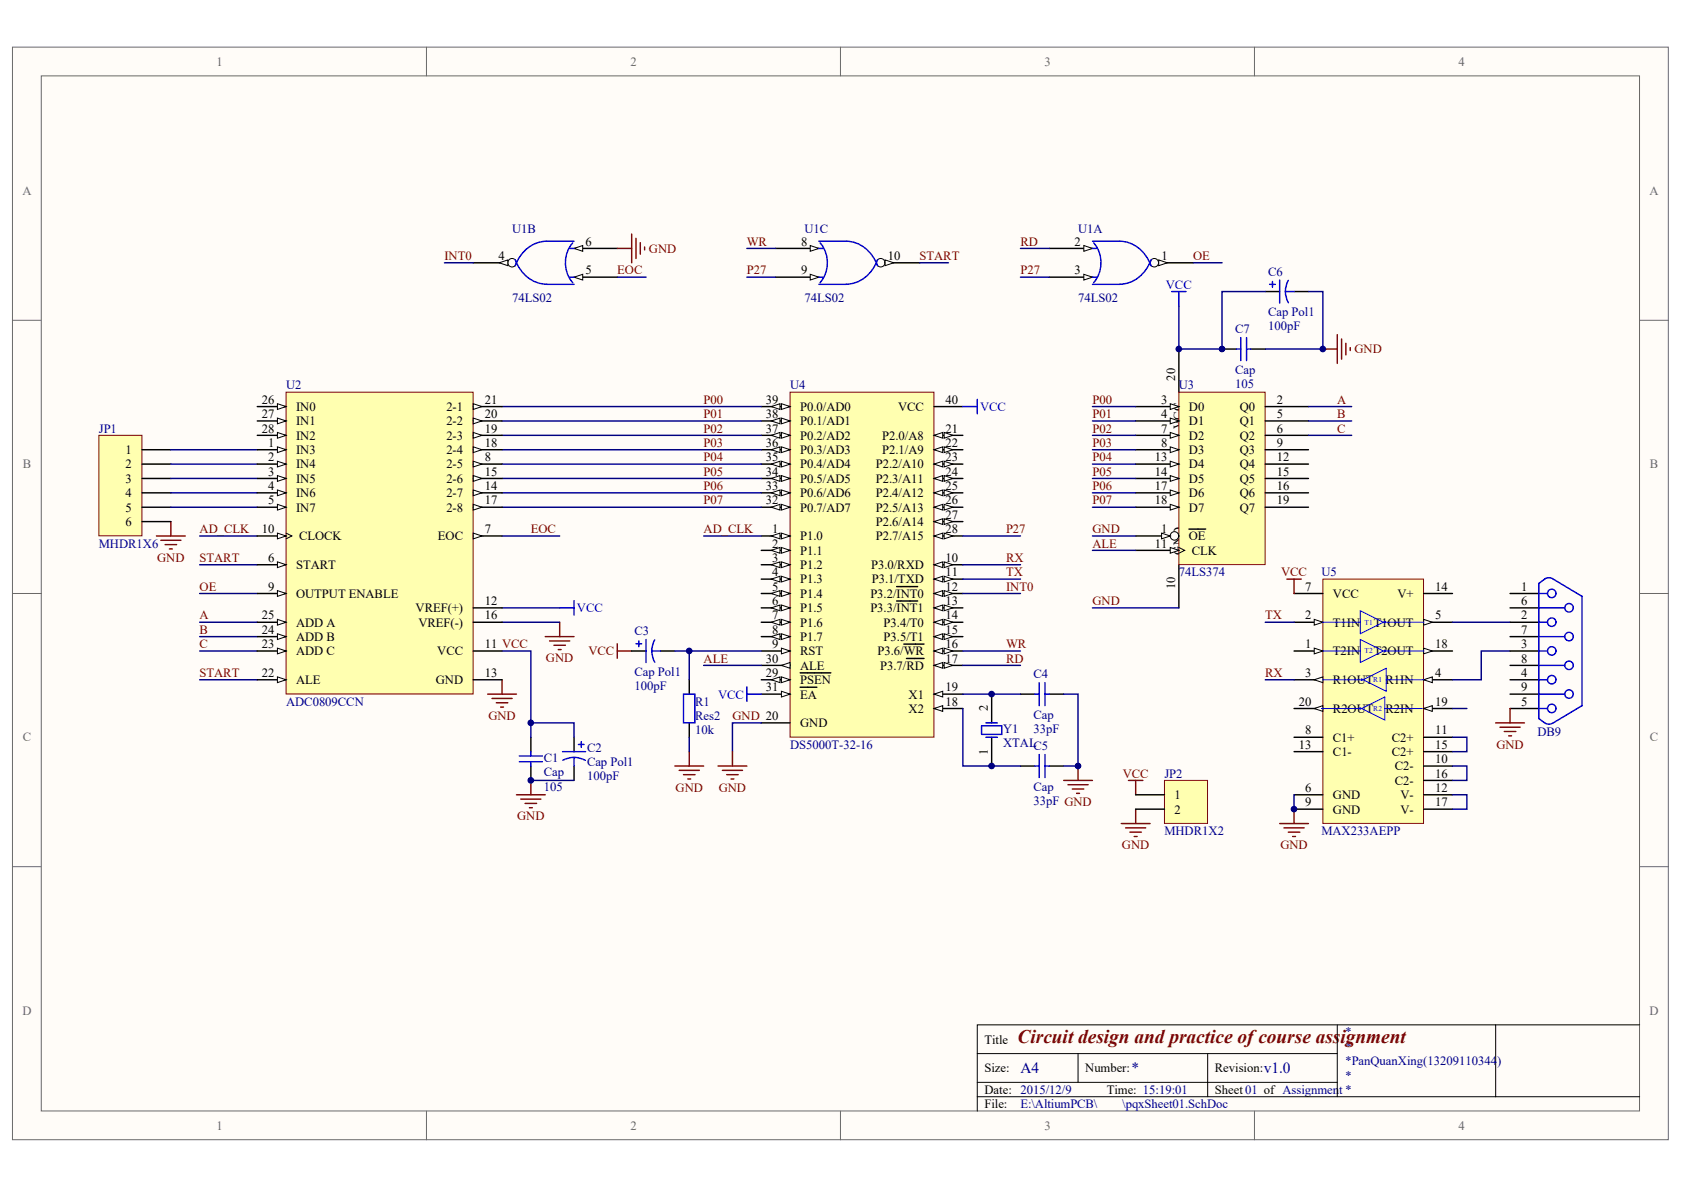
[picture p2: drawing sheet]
<svg xmlns="http://www.w3.org/2000/svg" width="297mm" height="210mm" viewBox="0 0 297 210" stroke-linecap="round" stroke-linejoin="round" font-family="sans-serif">
<g fill="#fffcf8" stroke="#696969" stroke-width=".18">
<path d="M2.2 8.3h292.1v192.7h-292.1z"/>
<path d="M7.3 13.4h281.9v182.6h-281.9z"/>
</g>
<path d="M75.2 8.3v5.1M148.2 8.3v5.1M221.3 8.3v5.1M2.2 56.5h5.1M289.2 56.5h5.1M2.2 104.7h5.1M289.2 104.7h5.1M2.2 152.9h5.1M289.2 152.9h5.1M75.2 196v5.1M148.2 196v5.1M221.3 196v5.1" fill="none" stroke="#696969" stroke-width=".18"/>
<path d="M172.4 185.8h63.5M172.4 193.5h116.8M172.4 190.9h63.5M190.2 185.8v5.1M213 185.8v7.7M235.9 180.8v12.7M263.8 180.8h-91.4v15.2M289.2 180.8h-25.4v12.7" fill="none" stroke="#000" stroke-width=".18"/>
<path d="M139.4 69.2h25.3v60.8h-25.3z" fill="#ffffb0" stroke="#800000" stroke-width=".18"/>
<path d="M164.8 71.7h5M134.3 114.8h5.1M134.3 127.5h5.1" fill="none" stroke="#000" stroke-width=".25"/>
<path d="M137.8 114.3l1.6 .5-1.6 .5z" fill="#fffcf8" stroke="#000" stroke-width=".18"/>
<path d="M164.8 122.4h5" fill="none" stroke="#000" stroke-width=".25"/>
<path d="M164.8 122.4l1.5-.5v1z" fill="#fffcf8" stroke="#000" stroke-width=".18"/>
<path d="M164.8 125h5" fill="none" stroke="#000" stroke-width=".25"/>
<path d="M164.8 125l1.5-.5v1z" fill="#fffcf8" stroke="#000" stroke-width=".18"/>
<path d="M134.3 119.9h5.1" fill="none" stroke="#000" stroke-width=".25"/>
<g fill="#fffcf8" stroke="#000" stroke-width=".18">
<path d="M137.8 119.4l1.6 .5-1.6 .5z"/>
<path d="M136.1 119.9l1.5-.5v1z"/>
</g>
<path d="M134.3 117.4h5.1M141.1 118.7h5.4" fill="none" stroke="#000" stroke-width=".25"/>
<path d="M137.8 117.4l1.6-.5v1z" fill="#fffcf8" stroke="#000" stroke-width=".18"/>
<path d="M134.3 71.7h5.1" fill="none" stroke="#000" stroke-width=".25"/>
<g fill="#fffcf8" stroke="#000" stroke-width=".18">
<path d="M137.8 71.2l1.6 .5-1.6 .5z"/>
<path d="M136.1 71.7l1.5-.5v1z"/>
</g>
<path d="M134.3 74.3h5.1" fill="none" stroke="#000" stroke-width=".25"/>
<g fill="#fffcf8" stroke="#000" stroke-width=".18">
<path d="M137.8 73.7l1.6 .6-1.6 .5z"/>
<path d="M136.1 74.3l1.5-.6v1.1z"/>
</g>
<path d="M134.3 76.8h5.1" fill="none" stroke="#000" stroke-width=".25"/>
<g fill="#fffcf8" stroke="#000" stroke-width=".18">
<path d="M137.8 76.3l1.6 .5-1.6 .5z"/>
<path d="M136.1 76.8l1.5-.5v1z"/>
</g>
<path d="M134.3 79.3h5.1" fill="none" stroke="#000" stroke-width=".25"/>
<g fill="#fffcf8" stroke="#000" stroke-width=".18">
<path d="M137.8 78.8l1.6 .5-1.6 .5z"/>
<path d="M136.1 79.3l1.5-.5v1z"/>
</g>
<path d="M134.3 81.9h5.1" fill="none" stroke="#000" stroke-width=".25"/>
<g fill="#fffcf8" stroke="#000" stroke-width=".18">
<path d="M137.8 81.4l1.6 .5-1.6 .5z"/>
<path d="M136.1 81.9l1.5-.5v1z"/>
</g>
<path d="M134.3 84.4h5.1" fill="none" stroke="#000" stroke-width=".25"/>
<g fill="#fffcf8" stroke="#000" stroke-width=".18">
<path d="M137.8 83.9l1.6 .5-1.6 .5z"/>
<path d="M136.1 84.4l1.5-.5v1z"/>
</g>
<path d="M134.3 86.9h5.1" fill="none" stroke="#000" stroke-width=".25"/>
<g fill="#fffcf8" stroke="#000" stroke-width=".18">
<path d="M137.8 86.4l1.6 .5-1.6 .5z"/>
<path d="M136.1 86.9l1.5-.5v1z"/>
</g>
<path d="M134.3 89.5h5.1" fill="none" stroke="#000" stroke-width=".25"/>
<g fill="#fffcf8" stroke="#000" stroke-width=".18">
<path d="M137.8 89l1.6 .5-1.6 .5z"/>
<path d="M136.1 89.5l1.5-.5v1z"/>
</g>
<path d="M134.3 94.5h5.1" fill="none" stroke="#000" stroke-width=".25"/>
<g fill="#fffcf8" stroke="#000" stroke-width=".18">
<path d="M137.8 94l1.6 .5-1.6 .5z"/>
<path d="M136.1 94.5l1.5-.5v1z"/>
</g>
<path d="M134.3 97.1h5.1" fill="none" stroke="#000" stroke-width=".25"/>
<g fill="#fffcf8" stroke="#000" stroke-width=".18">
<path d="M137.8 96.6l1.6 .5-1.6 .5z"/>
<path d="M136.1 97.1l1.5-.5v1z"/>
</g>
<path d="M134.3 99.6h5.1" fill="none" stroke="#000" stroke-width=".25"/>
<g fill="#fffcf8" stroke="#000" stroke-width=".18">
<path d="M137.8 99.1l1.6 .5-1.6 .5z"/>
<path d="M136.1 99.6l1.5-.5v1z"/>
</g>
<path d="M134.3 102.1h5.1" fill="none" stroke="#000" stroke-width=".25"/>
<g fill="#fffcf8" stroke="#000" stroke-width=".18">
<path d="M137.8 101.6l1.6 .5-1.6 .6z"/>
<path d="M136.1 102.1l1.5-.5v1.1z"/>
</g>
<path d="M134.3 104.7h5.1" fill="none" stroke="#000" stroke-width=".25"/>
<g fill="#fffcf8" stroke="#000" stroke-width=".18">
<path d="M137.8 104.2l1.6 .5-1.6 .5z"/>
<path d="M136.1 104.7l1.5-.5v1z"/>
</g>
<path d="M134.3 107.2h5.1" fill="none" stroke="#000" stroke-width=".25"/>
<g fill="#fffcf8" stroke="#000" stroke-width=".18">
<path d="M137.8 106.7l1.6 .5-1.6 .5z"/>
<path d="M136.1 107.2l1.5-.5v1z"/>
</g>
<path d="M134.3 109.8h5.1" fill="none" stroke="#000" stroke-width=".25"/>
<g fill="#fffcf8" stroke="#000" stroke-width=".18">
<path d="M137.8 109.3l1.6 .5-1.6 .5z"/>
<path d="M136.1 109.8l1.5-.5v1z"/>
</g>
<path d="M134.3 112.3h5.1" fill="none" stroke="#000" stroke-width=".25"/>
<g fill="#fffcf8" stroke="#000" stroke-width=".18">
<path d="M137.8 111.8l1.6 .5-1.6 .5z"/>
<path d="M136.1 112.3l1.5-.5v1z"/>
</g>
<path d="M164.8 76.8h5" fill="none" stroke="#000" stroke-width=".25"/>
<g fill="#fffcf8" stroke="#000" stroke-width=".18">
<path d="M164.8 76.8l1.5-.5v1z"/>
<path d="M166.5 76.3l1.6 .5-1.6 .5z"/>
</g>
<path d="M164.8 79.3h5" fill="none" stroke="#000" stroke-width=".25"/>
<g fill="#fffcf8" stroke="#000" stroke-width=".18">
<path d="M164.8 79.3l1.5-.5v1z"/>
<path d="M166.5 78.8l1.6 .5-1.6 .5z"/>
</g>
<path d="M164.8 81.9h5" fill="none" stroke="#000" stroke-width=".25"/>
<g fill="#fffcf8" stroke="#000" stroke-width=".18">
<path d="M164.8 81.9l1.5-.5v1z"/>
<path d="M166.5 81.4l1.6 .5-1.6 .5z"/>
</g>
<path d="M164.8 84.4h5" fill="none" stroke="#000" stroke-width=".25"/>
<g fill="#fffcf8" stroke="#000" stroke-width=".18">
<path d="M164.8 84.4l1.5-.5v1z"/>
<path d="M166.5 83.9l1.6 .5-1.6 .5z"/>
</g>
<path d="M164.8 86.9h5" fill="none" stroke="#000" stroke-width=".25"/>
<g fill="#fffcf8" stroke="#000" stroke-width=".18">
<path d="M164.8 86.9l1.5-.5v1z"/>
<path d="M166.5 86.4l1.6 .5-1.6 .5z"/>
</g>
<path d="M164.8 89.5h5" fill="none" stroke="#000" stroke-width=".25"/>
<g fill="#fffcf8" stroke="#000" stroke-width=".18">
<path d="M164.8 89.5l1.5-.5v1z"/>
<path d="M166.5 89l1.6 .5-1.6 .5z"/>
</g>
<path d="M164.8 92h5" fill="none" stroke="#000" stroke-width=".25"/>
<g fill="#fffcf8" stroke="#000" stroke-width=".18">
<path d="M164.8 92l1.5-.5v1z"/>
<path d="M166.5 91.5l1.6 .5-1.6 .5z"/>
</g>
<path d="M164.8 94.5h5" fill="none" stroke="#000" stroke-width=".25"/>
<g fill="#fffcf8" stroke="#000" stroke-width=".18">
<path d="M164.8 94.5l1.5-.5v1z"/>
<path d="M166.5 94l1.6 .5-1.6 .5z"/>
</g>
<path d="M164.8 99.6h5" fill="none" stroke="#000" stroke-width=".25"/>
<g fill="#fffcf8" stroke="#000" stroke-width=".18">
<path d="M164.8 99.6l1.5-.5v1z"/>
<path d="M166.5 99.1l1.6 .5-1.6 .5z"/>
</g>
<path d="M164.8 102.1h5" fill="none" stroke="#000" stroke-width=".25"/>
<g fill="#fffcf8" stroke="#000" stroke-width=".18">
<path d="M164.8 102.1l1.5-.5v1.1z"/>
<path d="M166.5 101.6l1.6 .5-1.6 .6z"/>
</g>
<path d="M164.8 104.7h5" fill="none" stroke="#000" stroke-width=".25"/>
<g fill="#fffcf8" stroke="#000" stroke-width=".18">
<path d="M164.8 104.7l1.5-.5v1z"/>
<path d="M166.5 104.2l1.6 .5-1.6 .5z"/>
</g>
<path d="M158.2 103.5h3.7M164.8 107.2h5" fill="none" stroke="#000" stroke-width=".25"/>
<g fill="#fffcf8" stroke="#000" stroke-width=".18">
<path d="M164.8 107.2l1.5-.5v1z"/>
<path d="M166.5 106.7l1.6 .5-1.6 .5z"/>
</g>
<path d="M158.2 106h3.7M164.8 109.8h5" fill="none" stroke="#000" stroke-width=".25"/>
<g fill="#fffcf8" stroke="#000" stroke-width=".18">
<path d="M164.8 109.8l1.5-.5v1z"/>
<path d="M166.5 109.3l1.6 .5-1.6 .5z"/>
</g>
<path d="M164.8 112.3h5" fill="none" stroke="#000" stroke-width=".25"/>
<g fill="#fffcf8" stroke="#000" stroke-width=".18">
<path d="M164.8 112.3l1.5-.5v1z"/>
<path d="M166.5 111.8l1.6 .5-1.6 .5z"/>
</g>
<path d="M164.8 114.8h5" fill="none" stroke="#000" stroke-width=".25"/>
<g fill="#fffcf8" stroke="#000" stroke-width=".18">
<path d="M164.8 114.8l1.5-.5v1z"/>
<path d="M166.5 114.3l1.6 .5-1.6 .5z"/>
</g>
<path d="M159.4 113.6h3.6M164.8 117.4h5" fill="none" stroke="#000" stroke-width=".25"/>
<g fill="#fffcf8" stroke="#000" stroke-width=".18">
<path d="M164.8 117.4l1.5-.5v1z"/>
<path d="M166.5 116.9l1.6 .5-1.6 .5z"/>
</g>
<path d="M159.9 116.1h3.1M134.3 122.4h5.1" fill="none" stroke="#000" stroke-width=".25"/>
<path d="M137.8 121.9l1.6 .5-1.6 .5z" fill="#fffcf8" stroke="#000" stroke-width=".18"/>
<path d="M141.1 121.2h3" fill="none" stroke="#000" stroke-width=".25"/>
<path d="M233.3 102.1h17.8v43.1h-17.8z" fill="#ffffb0" stroke="#800000" stroke-width=".18"/>
<path d="M251.1 119.9h5.1" fill="none" stroke="#000" stroke-width=".25"/>
<path d="M251.1 119.9l1.5-.5v1z" fill="#fffcf8" stroke="#000" stroke-width=".18"/>
<path d="M228.3 114.8h5" fill="none" stroke="#000" stroke-width=".25"/>
<path d="M231.8 114.3l1.5 .5-1.5 .5z" fill="#fffcf8" stroke="#000" stroke-width=".18"/>
<path d="M228.3 109.8h5" fill="none" stroke="#000" stroke-width=".25"/>
<path d="M231.8 109.3l1.5 .5-1.5 .5z" fill="#fffcf8" stroke="#000" stroke-width=".18"/>
<path d="M251.1 125h5.1" fill="none" stroke="#000" stroke-width=".25"/>
<path d="M251.1 125l1.5-.5v1z" fill="#fffcf8" stroke="#000" stroke-width=".18"/>
<path d="M228.3 119.9h5" fill="none" stroke="#000" stroke-width=".25"/>
<path d="M231.8 119.9l1.5-.5v1z" fill="#fffcf8" stroke="#000" stroke-width=".18"/>
<path d="M228.3 125h5" fill="none" stroke="#000" stroke-width=".25"/>
<path d="M231.8 125l1.5-.5v1z" fill="#fffcf8" stroke="#000" stroke-width=".18"/>
<path d="M251.1 109.8h5.1" fill="none" stroke="#000" stroke-width=".25"/>
<path d="M251.1 109.3l1.5 .5-1.5 .5z" fill="#fffcf8" stroke="#000" stroke-width=".18"/>
<path d="M251.1 114.8h5.1" fill="none" stroke="#000" stroke-width=".25"/>
<path d="M251.1 114.3l1.5 .5-1.5 .5z" fill="#fffcf8" stroke="#000" stroke-width=".18"/>
<g fill="none" stroke="#000" stroke-width=".25">
<path d="M207.9 61.6v7.6M207.9 99.6v7.6M228.3 104.7h5M251.1 104.7h5.1M228.3 130h5M228.3 132.6h5M251.1 130h5.1M251.1 132.6h5.1M251.1 137.7h5.1M251.1 135.1h5.1M228.3 140.2h5M228.3 142.7h5"/>
<path d="M251.1 140.2h5.1M251.1 142.7h5.1"/>
</g>
<g fill="none" stroke="#00f" stroke-width=".18">
<path d="M233.3 119.9h6.6M233.3 109.8h6.6M233.3 114.8h6.6M239.9 107.7l4.1 2.1-4.1 2zM239.9 112.8l4.1 2-4.1 2.1zM240.5 119.9l4-2v4zM244.5 119.9h6.6M244.5 109.8h6.6M244.5 114.8h6.6M233.1 125h6.6M240.2 125l4.1-2.1v4.1zM244.3 125h6.6"/>
<circle cx="240.2" cy="119.9" r=".14"/>
<circle cx="244.2" cy="109.7" r=".14"/>
<circle cx="244.2" cy="114.8" r=".14"/>
<circle cx="239.9" cy="125" r=".14"/>
</g>
<path d="M207.9 69.2h15.3v30.4h-15.3z" fill="#ffffb0" stroke="#800000" stroke-width=".18"/>
<path d="M200.3 71.7h7.6" fill="none" stroke="#000" stroke-width=".25"/>
<path d="M206.4 71.2l1.5 .5-1.5 .5z" fill="#fffcf8" stroke="#000" stroke-width=".18"/>
<path d="M200.3 74.3h7.6M223.2 71.7h7.6" fill="none" stroke="#000" stroke-width=".25"/>
<path d="M206.4 73.7l1.5 .6-1.5 .5z" fill="#fffcf8" stroke="#000" stroke-width=".18"/>
<path d="M200.3 76.8h7.6M223.2 74.3h7.6" fill="none" stroke="#000" stroke-width=".25"/>
<path d="M206.4 76.3l1.5 .5-1.5 .5z" fill="#fffcf8" stroke="#000" stroke-width=".18"/>
<path d="M200.3 79.3h7.6M223.2 76.8h7.6" fill="none" stroke="#000" stroke-width=".25"/>
<path d="M206.4 78.8l1.5 .5-1.5 .5z" fill="#fffcf8" stroke="#000" stroke-width=".18"/>
<path d="M223.2 79.3h7.6M200.3 81.9h7.6" fill="none" stroke="#000" stroke-width=".25"/>
<path d="M206.4 81.4l1.5 .5-1.5 .5z" fill="#fffcf8" stroke="#000" stroke-width=".18"/>
<path d="M200.3 84.4h7.6M223.2 81.9h7.6" fill="none" stroke="#000" stroke-width=".25"/>
<path d="M206.4 83.9l1.5 .5-1.5 .5z" fill="#fffcf8" stroke="#000" stroke-width=".18"/>
<path d="M200.3 86.9h7.6M223.2 84.4h7.6" fill="none" stroke="#000" stroke-width=".25"/>
<path d="M206.4 86.4l1.5 .5-1.5 .5z" fill="#fffcf8" stroke="#000" stroke-width=".18"/>
<path d="M200.3 89.5h7.6M223.2 86.9h7.6" fill="none" stroke="#000" stroke-width=".25"/>
<path d="M206.4 89l1.5 .5-1.5 .5z" fill="#fffcf8" stroke="#000" stroke-width=".18"/>
<path d="M200.3 94.5h7.6M223.2 89.5h7.6" fill="none" stroke="#000" stroke-width=".25"/>
<circle cx="207.2" cy="94.5" r=".75" fill="#fffcf8" stroke="#000" stroke-width=".18"/>
<path d="M204.9 94l1.5 .5-1.5 .5z" fill="#fffcf8" stroke="#000" stroke-width=".18"/>
<path d="M200.3 97.1h7.6M209.7 93.3h3" fill="none" stroke="#000" stroke-width=".25"/>
<path d="M207.9 96.6l1.1 .5-1.1 .5" fill="none" stroke="#000" stroke-width=".18"/>
<path d="M206.4 96.6l1.5 .5-1.5 .5z" fill="#fffcf8" stroke="#000" stroke-width=".18"/>
<path d="M202.9 46.4h7.6" fill="none" stroke="#000" stroke-width=".25"/>
<circle cx="203.6" cy="46.3" r=".75" fill="#fffcf8" stroke="#000" stroke-width=".18"/>
<path d="M204.4 45.8l1.5 .6-1.5 .5z" fill="#fffcf8" stroke="#000" stroke-width=".18"/>
<path d="M185.1 43.8h7.6" fill="none" stroke="#000" stroke-width=".25"/>
<path d="M191.2 43.3l1.5 .5-1.5 .5z" fill="#fffcf8" stroke="#000" stroke-width=".18"/>
<path d="M185.1 48.9h7.6" fill="none" stroke="#000" stroke-width=".25"/>
<path d="M191.2 48.4l1.5 .5-1.5 .5z" fill="#fffcf8" stroke="#000" stroke-width=".18"/>
<path d="M192.7 42.6h4.8a6.1 6.1 0 0 1 5.5 4.3M192.7 48.9h.8M192.7 43.8h.8M192.9 42.8a5.4 5.4 0 0 1 0 7.1M203.1 45.8a6.2 6.2 0 0 1-5.6 4.3l-4.8 .1" fill="none" stroke="#00f" stroke-width=".25"/>
<path d="M83.5 46.4h7.6" fill="none" stroke="#000" stroke-width=".25"/>
<circle cx="90.3" cy="46.3" r=".75" fill="#fffcf8" stroke="#000" stroke-width=".18"/>
<path d="M88.1 46.4l1.5-.6v1.1z" fill="#fffcf8" stroke="#000" stroke-width=".18"/>
<path d="M101.3 48.9h7.6" fill="none" stroke="#000" stroke-width=".25"/>
<path d="M101.3 48.9l1.5-.5v1z" fill="#fffcf8" stroke="#000" stroke-width=".18"/>
<path d="M101.3 43.8h7.6" fill="none" stroke="#000" stroke-width=".25"/>
<path d="M101.3 43.8l1.5-.5v1z" fill="#fffcf8" stroke="#000" stroke-width=".18"/>
<path d="M90.9 45.8a6.2 6.2 0 0 0 5.5 4.3l4.9 .1M100.5 43.8h.8M100.5 48.9h.8M101 42.8a5.4 5.4 0 0 0 0 7.1M101.3 42.6h-4.9a6.1 6.1 0 0 0-5.5 4.3" fill="none" stroke="#00f" stroke-width=".25"/>
<path d="M154.6 46.4h7.6" fill="none" stroke="#000" stroke-width=".25"/>
<circle cx="155.3" cy="46.3" r=".75" fill="#fffcf8" stroke="#000" stroke-width=".18"/>
<path d="M156.1 45.8l1.5 .6-1.5 .5z" fill="#fffcf8" stroke="#000" stroke-width=".18"/>
<path d="M136.8 43.8h7.6" fill="none" stroke="#000" stroke-width=".25"/>
<path d="M142.9 43.3l1.5 .5-1.5 .5z" fill="#fffcf8" stroke="#000" stroke-width=".18"/>
<path d="M136.8 48.9h7.6" fill="none" stroke="#000" stroke-width=".25"/>
<path d="M142.9 48.4l1.5 .5-1.5 .5z" fill="#fffcf8" stroke="#000" stroke-width=".18"/>
<g fill="none" stroke="#00f" stroke-width=".25">
<path d="M144.4 42.6h4.9a6.1 6.1 0 0 1 5.5 4.3M144.4 48.9h.8M144.4 43.8h.8M144.7 42.8a5.4 5.4 0 0 1-.1 7.1M154.8 45.8a6.2 6.2 0 0 1-5.5 4.3l-4.9 .1M206.7 51.4h2.5M207.9 51.4v2.6M218.9 59.5v4.1M219.9 59.5v4.1M223.9 50.2h1.1M224.4 49.7v1M225.7 49.4v4.1"/>
<path d="M226.7 51.4h1.6M226.7 51.4l.2 1.2 .4 .8M227.2 49.4l-.4 1.2-.1 .8M169.8 71.7h2.6M172.4 70.4v2.6M218.1 61.6h.8M219.9 61.6h.7M98.7 107.2h2.6M101.3 106v2.5M112.2 113.6h1M112.7 113.1v1M114 112.8v4.1"/>
<path d="M115 114.8l.1 .8 .4 1.2M115 114.8h1.5M115.5 112.9l-.3 .7-.2 1.2M271.4 107.2h4.6M271.4 114.8h1.6M271.4 119.9h1.6M271.4 117.4h4.6M271.4 112.3h4.6M271.4 109.8h1.6M271.4 104.7h1.6M272.5 102.1a1.26 1.26 0 0 1 1.5 .1M272.5 102.1l-1.1 .8v23.9l1.1 .7"/>
<path d="M274 102.1l5.1 3.1v19.3l-5.1 3M91.6 133.3h4.1M91.6 134.4h4.1M93.6 132.6v.7M93.6 134.4v.7M99.2 132.6h4.1M101.3 133.6l.8 .1 1.1 .4M101.3 133.6l-.9 .1-1.1 .4M101.3 133.6v1.5M102 131.3h1M102.5 130.8v1M120.6 122.4h2v5.1h-2z"/>
<path d="M131.7 122.4h2.6M131.7 121.2v2.5M173.1 128h3.6v1.5h-3.6zM173.9 127.5h2M173.9 130h2M182.5 122.4h.8M182.5 135.1h.8M183.3 120.4v4.1M183.3 133.1v4M184.3 120.4v4.1M184.3 133.1v4M184.3 122.4h.8"/>
<path d="M184.3 135.1h.8M271.4 122.4h4.6M271.4 125h1.6M274 127.5a1.26 1.26 0 0 1-1.5 0"/>
<circle cx="273.7" cy="119.9" r=".75"/>
<circle cx="273.7" cy="114.8" r=".75"/>
<circle cx="273.7" cy="104.7" r=".75"/>
<circle cx="273.7" cy="109.7" r=".75"/>
<circle cx="276.8" cy="117.4" r=".75"/>
<circle cx="276.8" cy="107.2" r=".75"/>
<circle cx="276.8" cy="112.3" r=".75"/>
<circle cx="273.7" cy="125" r=".75"/>
<circle cx="276.8" cy="122.4" r=".75"/>
</g>
<g fill="none" stroke="#000" stroke-width=".25">
<path d="M223.2 51.4h2.5M228.3 51.4h2.5M215.6 61.6h2.5M220.6 61.6h2.6M111.4 114.8h2.6M116.5 114.8h2.5M121.6 119.9v2.5M266.4 114.8h5M266.4 104.7h5M266.4 107.2h5M266.4 109.8h5M266.4 112.3h5"/>
<path d="M266.4 117.4h5M266.4 119.9h5M93.6 130v2.6M93.6 135.1v2.6M101.3 130v2.6M101.3 135.1v2.6M121.6 127.5v2.5M174.9 122.4v5.1M174.9 130v5.1M180 122.4h2.5M180 135.1h2.5M185.1 122.4h2.5"/>
<path d="M185.1 135.1h2.5M266.4 122.4h5M266.4 125h5"/>
</g>
<g fill="none" stroke="#800000" stroke-width=".25">
<path d="M108.9 43.8h2.5M111.4 41.3v5.1M112.2 42v3.6M112.9 42.8v2M113.7 43.6v.5M235.9 59v5.1M236.6 59.8v3.5M233.3 61.6h2.6M237.4 60.6v2M238.2 61.3v.5M27.6 94.5h5.1M28.4 95.3h3.5"/>
<path d="M29.1 96.1h2.1M29.9 96.8h.5M30.1 92v2.5M88.6 119.9v2.5M96.2 112.3h5.1M96.9 113.1h3.6M97.7 113.8h2M98.5 114.6h.5M98.7 109.8v2.5M108.9 113.6v2.5M108.9 114.8h2.5M227 102.1h2.5"/>
<path d="M228.3 102.1v2.6M86 122.4h5.1M86.8 123.2h3.5M87.5 124h2.1M88.3 124.7h.5M93.6 137.7v2.5M119 135.1h5.1M119.8 135.9h3.6M120.6 136.6h2M121.3 137.4h.5M121.6 132.6v2.5M126.7 135.1h5"/>
<path d="M127.4 135.9h3.6M128.2 136.6h2M128.9 137.4h.6M129.2 132.6v2.5M187.6 137.7h5.1M188.4 138.4h3.5M189.1 139.2h2.1M189.9 139.9h.5M190.2 135.1v2.6M199 137.7h2.6M200.3 137.7v2.5M263.8 127.5h5.1"/>
<path d="M264.6 128.3h3.5M265.3 129h2.1M266.1 129.8h.5M266.4 125v2.5M91.1 140.2h5.1M91.9 141h3.5M92.6 141.7h2.1M93.4 142.5h.5M197.8 145.3h5.1M198.5 146h3.6M199.3 146.8h2M200.1 147.5h.5"/>
<path d="M200.3 142.7v2.6M225.7 145.3h5.1M226.5 146h3.5M227.2 146.8h2.1M228 147.5h.5M228.3 142.7v2.6"/>
</g>
<g fill="none" stroke="#000080" stroke-width=".25">
<path d="M78.4 46.4h5.1M108.9 48.9h5.1M131.7 48.9h5.1M131.7 43.8h5.1M162.2 46.4h5.1M180 48.9h5.1M180 43.8h5.1M210.5 46.4h5.1M223.2 51.4h-7.6v10.2h-7.7v-7.6M230.8 51.4h2.5v10.2h-10.1M88.6 71.7h45.7M88.6 74.3h45.7"/>
<path d="M88.6 76.8h45.7M88.6 79.3h45.7M192.7 71.7h7.6M192.7 74.3h7.6M192.7 76.8h7.6M192.7 79.3h7.6M230.8 71.7h7.6M230.8 74.3h7.6M230.8 76.8h7.6M35.2 99.6h10.2M88.6 94.5h10.1M88.6 89.5h45.7"/>
<path d="M88.6 86.9h45.7M88.6 84.4h45.7M88.6 81.9h45.7M124.1 94.5h10.2M169.8 99.6h10.2M169.8 94.5h10.2M192.7 94.5h7.6M192.7 97.1h7.6M192.7 89.5h7.6M192.7 86.9h7.6M192.7 84.4h7.6M192.7 81.9h7.6"/>
<path d="M35.2 109.8h10.2M35.2 119.9h10.2M35.2 112.3h10.2M35.2 114.8h10.2M35.2 104.7h10.2M88.6 107.2h10.1M119 114.8h15.3M121.6 114.8v5.1M124.1 117.4h10.2M169.8 114.8h10.2M169.8 117.4h10.2M169.8 102.1h10.2"/>
<path d="M169.8 104.7h10.2M192.7 107.2h15.2M223.2 109.8h5.1M223.2 119.9h5.1M256.2 109.8h10.2M266.4 114.8h-5.1v5.1h-5.1M93.6 137.7h7.7M121.6 130v2.6M134.3 127.5h-5.1v5.1M169.8 125v10.1h10.2M169.8 122.4h10.2M187.6 122.4h2.6v12.7h-2.6"/>
<path d="M256.2 130h2.5v2.6h-2.5M256.2 135.1h2.5v2.6h-2.5M256.2 125h2.5M228.3 140.2v2.5M256.2 140.2h2.5v2.5h-2.5"/>
</g>
<path d="M205.4 137.7h7.6v7.5h-7.6z" fill="#ffffb0" stroke="#800000" stroke-width=".18"/>
<path d="M200.3 140.2h5.1M200.3 142.7h5.1" fill="none" stroke="#000" stroke-width=".25"/>
<path d="M17.4 76.8h7.6v17.7h-7.6z" fill="#ffffb0" stroke="#800000" stroke-width=".18"/>
<path d="M25.1 79.3h5M25.1 81.9h5M25.1 84.4h5M25.1 86.9h5M25.1 89.5h5M25.1 92h5" fill="none" stroke="#000" stroke-width=".25"/>
<path d="M30.1 79.3h15.3M30.1 81.9h15.3M30.1 84.4h15.3M30.1 86.9h15.3M30.1 89.5h15.3M35.2 94.5h10.2M88.6 114.8h5v15.2M88.6 109.8h10.1M93.6 127.5h7.7v2.5" fill="none" stroke="#000080" stroke-width=".25"/>
<path d="M50.5 69.2h33v53.2h-33z" fill="#ffffb0" stroke="#800000" stroke-width=".18"/>
<path d="M45.4 79.3h5.1" fill="none" stroke="#000" stroke-width=".25"/>
<path d="M48.9 78.8l1.6 .5-1.6 .5z" fill="#fffcf8" stroke="#000" stroke-width=".18"/>
<path d="M45.4 81.9h5.1" fill="none" stroke="#000" stroke-width=".25"/>
<path d="M48.9 81.4l1.6 .5-1.6 .5z" fill="#fffcf8" stroke="#000" stroke-width=".18"/>
<path d="M45.4 84.4h5.1" fill="none" stroke="#000" stroke-width=".25"/>
<path d="M48.9 83.9l1.6 .5-1.6 .5z" fill="#fffcf8" stroke="#000" stroke-width=".18"/>
<path d="M45.4 86.9h5.1" fill="none" stroke="#000" stroke-width=".25"/>
<path d="M48.9 86.4l1.6 .5-1.6 .5z" fill="#fffcf8" stroke="#000" stroke-width=".18"/>
<path d="M45.4 89.5h5.1" fill="none" stroke="#000" stroke-width=".25"/>
<path d="M48.9 89l1.6 .5-1.6 .5z" fill="#fffcf8" stroke="#000" stroke-width=".18"/>
<path d="M45.4 99.6h5.1" fill="none" stroke="#000" stroke-width=".25"/>
<path d="M48.9 99.1l1.6 .5-1.6 .5z" fill="#fffcf8" stroke="#000" stroke-width=".18"/>
<path d="M83.5 94.5h5.1" fill="none" stroke="#000" stroke-width=".25"/>
<path d="M83.5 94l1.5 .5-1.5 .5z" fill="#fffcf8" stroke="#000" stroke-width=".18"/>
<path d="M83.5 81.9h5.1" fill="none" stroke="#000" stroke-width=".25"/>
<path d="M83.5 81.4l1.5 .5-1.5 .5z" fill="#fffcf8" stroke="#000" stroke-width=".18"/>
<path d="M45.4 104.7h5.1" fill="none" stroke="#000" stroke-width=".25"/>
<path d="M48.9 104.2l1.6 .5-1.6 .5z" fill="#fffcf8" stroke="#000" stroke-width=".18"/>
<path d="M45.4 94.5h5.1" fill="none" stroke="#000" stroke-width=".25"/>
<path d="M50.5 94l1 .5-1 .5" fill="none" stroke="#000" stroke-width=".18"/>
<path d="M48.9 94l1.6 .5-1.6 .5z" fill="#fffcf8" stroke="#000" stroke-width=".18"/>
<path d="M83.5 86.9h5.1M83.5 114.8h5.1M83.5 107.2h5.1M83.5 119.9h5.1" fill="none" stroke="#000" stroke-width=".25"/>
<path d="M83.5 86.4l1.5 .5-1.5 .5z" fill="#fffcf8" stroke="#000" stroke-width=".18"/>
<path d="M83.5 84.4h5.1" fill="none" stroke="#000" stroke-width=".25"/>
<path d="M83.5 83.9l1.5 .5-1.5 .5z" fill="#fffcf8" stroke="#000" stroke-width=".18"/>
<path d="M83.5 89.5h5.1M83.5 109.8h5.1" fill="none" stroke="#000" stroke-width=".25"/>
<path d="M83.5 89l1.5 .5-1.5 .5z" fill="#fffcf8" stroke="#000" stroke-width=".18"/>
<path d="M83.5 79.3h5.1" fill="none" stroke="#000" stroke-width=".25"/>
<path d="M83.5 78.8l1.5 .5-1.5 .5z" fill="#fffcf8" stroke="#000" stroke-width=".18"/>
<path d="M83.5 76.8h5.1" fill="none" stroke="#000" stroke-width=".25"/>
<path d="M83.5 76.3l1.5 .5-1.5 .5z" fill="#fffcf8" stroke="#000" stroke-width=".18"/>
<path d="M83.5 74.3h5.1" fill="none" stroke="#000" stroke-width=".25"/>
<path d="M83.5 73.7l1.5 .6-1.5 .5z" fill="#fffcf8" stroke="#000" stroke-width=".18"/>
<path d="M83.5 71.7h5.1" fill="none" stroke="#000" stroke-width=".25"/>
<path d="M83.5 71.2l1.5 .5-1.5 .5z" fill="#fffcf8" stroke="#000" stroke-width=".18"/>
<path d="M45.4 119.9h5.1" fill="none" stroke="#000" stroke-width=".25"/>
<path d="M48.9 119.4l1.6 .5-1.6 .5z" fill="#fffcf8" stroke="#000" stroke-width=".18"/>
<path d="M45.4 114.8h5.1" fill="none" stroke="#000" stroke-width=".25"/>
<path d="M48.9 114.3l1.6 .5-1.6 .5z" fill="#fffcf8" stroke="#000" stroke-width=".18"/>
<path d="M45.4 112.3h5.1" fill="none" stroke="#000" stroke-width=".25"/>
<path d="M48.9 111.8l1.6 .5-1.6 .5z" fill="#fffcf8" stroke="#000" stroke-width=".18"/>
<path d="M45.4 109.8h5.1" fill="none" stroke="#000" stroke-width=".25"/>
<path d="M48.9 109.3l1.6 .5-1.6 .5z" fill="#fffcf8" stroke="#000" stroke-width=".18"/>
<path d="M45.4 71.7h5.1" fill="none" stroke="#000" stroke-width=".25"/>
<path d="M48.9 71.2l1.6 .5-1.6 .5z" fill="#fffcf8" stroke="#000" stroke-width=".18"/>
<path d="M45.4 74.3h5.1" fill="none" stroke="#000" stroke-width=".25"/>
<path d="M48.9 73.7l1.6 .6-1.6 .5z" fill="#fffcf8" stroke="#000" stroke-width=".18"/>
<path d="M45.4 76.8h5.1" fill="none" stroke="#000" stroke-width=".25"/>
<path d="M48.9 76.3l1.6 .5-1.6 .5z" fill="#fffcf8" stroke="#000" stroke-width=".18"/>
<g fill="#000080" stroke="#000080" stroke-width=".18">
<circle cx="93.6" cy="137.6" r=".49"/>
<circle cx="93.6" cy="127.5" r=".49"/>
<circle cx="121.6" cy="114.8" r=".49"/>
<circle cx="174.9" cy="135.1" r=".49"/>
<circle cx="174.9" cy="122.4" r=".49"/>
<circle cx="190.1" cy="135.1" r=".49"/>
<circle cx="207.9" cy="61.6" r=".49"/>
<circle cx="215.5" cy="61.6" r=".49"/>
<circle cx="228.2" cy="142.7" r=".49"/>
<circle cx="233.3" cy="61.6" r=".49"/>
</g>
<text font-size="3.4" fill="#800000" x="179.5" y="184.1">Circuit design and practice of course assignment</text>
<g font-size="2.7" fill="#000080">
<text x="180" y="189.3">A4</text>
<text x="199.6" y="189.3">*</text>
<text x="222.9" y="189.3">v1.0</text>
</g>
<g font-size="2.2" fill="#696969">
<text x="38.2" y="11.6">1</text>
<text x="111.2" y="11.6">2</text>
<text x="184.2" y="11.6">3</text>
<text x="257.2" y="11.6">4</text>
<text x="4" y="34.4">A</text>
<text x="291" y="34.4">A</text>
<text x="4" y="82.6">B</text>
<text x="291" y="82.6">B</text>
<text x="4" y="130.8">C</text>
<text x="291" y="130.8">C</text>
<text x="4" y="179">D</text>
<text x="291" y="179">D</text>
<text x="38.2" y="199.3">1</text>
<text x="111.2" y="199.3">2</text>
<text x="184.2" y="199.3">3</text>
<text x="257.2" y="199.3">4</text>
</g>
<g font-size="2.2" fill="#000080">
<text x="90.3" y="41">U1B</text>
<text x="141.9" y="41">U1C</text>
<text x="190.2" y="41">U1A</text>
<text x="90.3" y="53.2">74LS02</text>
<text x="141.9" y="53.2">74LS02</text>
<text x="190.2" y="53.2">74LS02</text>
<text x="223.7" y="48.6">C6</text>
<text x="217.8" y="58.8">C7</text>
<text x="223.7" y="58.3">100pF</text>
<text x="223.7" y="55.7">Cap Pol1</text>
<text x="217.8" y="65.9">Cap</text>
<text x="50.5" y="68.7">U2</text>
<text x="139.4" y="68.7">U4</text>
<text x="207.9" y="68.7">U3</text>
<text x="217.8" y="68.4">105</text>
<text x="17.4" y="76.3">JP1</text>
<text x="17.4" y="96.6">MHDR1X6</text>
<text x="207.9" y="101.7">74LS374</text>
<text x="233.1" y="101.7">U5</text>
<text x="111.9" y="112.1">C3</text>
<text x="111.9" y="119.2">Cap Pol1</text>
<text x="182.3" y="119.7">C4</text>
<text x="50.5" y="124.5">ADC0809CCN</text>
<text x="111.9" y="121.7">100pF</text>
<text x="122.6" y="124.5">R1</text>
<text x="122.6" y="129.6">10k</text>
<text x="122.6" y="127">Res2</text>
<text x="177" y="129.3">Y1</text>
<text x="177" y="131.8">XTALC5</text>
<text x="182.3" y="129.3">33pF</text>
<text x="182.3" y="126.8">Cap</text>
<text x="271.2" y="129.8">DB9</text>
<text x="95.9" y="134.4">C1</text>
<text x="95.9" y="136.9">Cap</text>
<text x="103.5" y="137.7">100pF</text>
<text x="103.5" y="132.6">C2</text>
<text x="103.5" y="135.1">Cap Pol1</text>
<text x="139.4" y="132.1">DS5000T-32-16</text>
<text x="205.4" y="137.2">JP2</text>
<text x="95.9" y="139.4">105</text>
<text x="182.3" y="142">33pF GND</text>
<text x="182.3" y="139.4">Cap</text>
<text x="205.4" y="147.3">MHDR1X2</text>
<text x="233.1" y="147.3">MAX233AEPP</text>
<text x="237.1" y="182.8">*</text>
<text x="237.1" y="185.3">*</text>
<text x="237.1" y="187.9">*PanQuanXing(13209110344)</text>
<text x="237.1" y="190.4">*</text>
<text x="180" y="195.5">E:\AltiumPCB\</text>
<text x="198" y="195.5">\pqxSheet01.SchDoc</text>
</g>
<g font-size="2.2" fill="#800000">
<text x="78.4" y="45.9">INT0</text>
<text x="114.5" y="44.6">GND</text>
<text x="131.7" y="43.3">WR</text>
<text x="162.2" y="45.9">START</text>
<text x="180" y="43.3">RD</text>
<text x="210.5" y="45.9">OE</text>
<text x="108.9" y="48.4">EOC</text>
<text x="131.7" y="48.4">P27</text>
<text x="180" y="48.4">P27</text>
<text x="238.9" y="62.3">GND</text>
<text x="124.1" y="71.2">P00</text>
<text x="192.7" y="71.2">P00</text>
<text x="235.9" y="71.2">A</text>
<text x="124.1" y="76.3">P02</text>
<text x="124.1" y="73.8">P01</text>
<text x="192.7" y="73.8">P01</text>
<text x="192.7" y="76.3">P02</text>
<text x="235.9" y="73.8">B</text>
<text x="235.9" y="76.3">C</text>
<text x="124.1" y="78.8">P03</text>
<text x="124.1" y="81.4">P04</text>
<text x="124.1" y="83.9">P05</text>
<text x="192.7" y="78.8">P03</text>
<text x="192.7" y="81.4">P04</text>
<text x="192.7" y="83.9">P05</text>
<text x="124.1" y="86.4">P06</text>
<text x="124.1" y="89">P07</text>
<text x="192.7" y="86.4">P06</text>
<text x="192.7" y="89">P07</text>
<text x="35.2" y="94">AD_CLK</text>
<text x="93.6" y="94">EOC</text>
<text x="124.1" y="94">AD_CLK</text>
<text x="177.5" y="94">P27</text>
<text x="192.7" y="94">GND</text>
<text x="27.7" y="99.1">GND</text>
<text x="35.2" y="99.1">START</text>
<text x="177.5" y="99.1">RX</text>
<text x="177.5" y="101.7">TX</text>
<text x="192.7" y="96.6">ALE</text>
<text x="226" y="101.7">VCC</text>
<text x="35.2" y="104.2">OE</text>
<text x="177.5" y="104.2">INT0</text>
<text x="192.7" y="106.7">GND</text>
<text x="35.2" y="109.3">A</text>
<text x="35.2" y="111.8">B</text>
<text x="223.2" y="109.3">TX</text>
<text x="35.2" y="119.4">START</text>
<text x="35.2" y="114.3">C</text>
<text x="96.3" y="116.8">GND</text>
<text x="103.8" y="115.6">VCC</text>
<text x="124.1" y="116.9">ALE</text>
<text x="177.5" y="114.3">WR</text>
<text x="177.5" y="116.9">RD</text>
<text x="223.2" y="119.4">RX</text>
<text x="86.1" y="127">GND</text>
<text x="129.2" y="127">GND 20</text>
<text x="198" y="137.2">VCC</text>
<text x="263.9" y="132">GND</text>
<text x="119.2" y="139.6">GND</text>
<text x="126.8" y="139.6">GND</text>
<text x="91.2" y="144.7">GND</text>
<text x="197.9" y="149.8">GND</text>
<text x="225.8" y="149.8">GND</text>
</g>
<g font-size="2.2">
<text x="87.9" y="45.9">4</text>
<text x="103.3" y="43.3">6</text>
<text x="141.3" y="43.3">8</text>
<text x="156.6" y="45.9">10</text>
<text x="189.5" y="43.3">2</text>
<text x="204.9" y="45.9">1</text>
<text x="103.3" y="48.4">5</text>
<text x="141.3" y="48.4">9</text>
<text x="189.5" y="48.4">3</text>
<text x="46.2" y="71.2">26</text>
<text x="85.5" y="71.2">21</text>
<text x="135.1" y="71.2">39</text>
<text x="166.8" y="71.2">40</text>
<text x="204.8" y="71.2">3</text>
<text x="207.3" y="67.2" transform="rotate(-90 207.3 67.2)">20</text>
<text x="225.2" y="71.2">2</text>
<text x="46.2" y="73.8">27</text>
<text x="46.2" y="76.3">28</text>
<text x="52.2" y="72.5">IN0</text>
<text x="52.2" y="75">IN1</text>
<text x="52.2" y="77.6">IN2</text>
<text x="78.7" y="77.6">2-3</text>
<text x="78.7" y="75">2-2</text>
<text x="78.7" y="72.5">2-1</text>
<text x="85.5" y="76.3">19</text>
<text x="85.5" y="73.8">20</text>
<text x="135.1" y="73.8">38</text>
<text x="135.1" y="76.3">37</text>
<text x="141.1" y="72.5">P0.0/AD0</text>
<text x="141.1" y="75">P0.1/AD1</text>
<text x="141.1" y="77.6">P0.2/AD2</text>
<text x="155.6" y="77.6">P2.0/A8</text>
<text x="158.4" y="72.5">VCC</text>
<text x="166.8" y="76.3">21</text>
<text x="204.8" y="73.8">4</text>
<text x="204.8" y="76.3">7</text>
<text x="208.5" y="75.6" transform="rotate(-90 208.5 75.6)">VCC</text>
<text x="209.7" y="72.5">D0</text>
<text x="209.7" y="75">D1</text>
<text x="209.7" y="77.6">D2</text>
<text x="218.7" y="72.5">Q0</text>
<text x="218.7" y="75">Q1</text>
<text x="218.7" y="77.6">Q2</text>
<text x="225.2" y="73.8">5</text>
<text x="225.2" y="76.3">6</text>
<text x="22.2" y="80.1">1</text>
<text x="22.2" y="82.6">2</text>
<text x="47.3" y="78.8">1</text>
<text x="47.3" y="81.4">2</text>
<text x="47.3" y="83.9">3</text>
<text x="52.2" y="80.1">IN3</text>
<text x="52.2" y="82.6">IN4</text>
<text x="78.7" y="82.6">2-5</text>
<text x="78.7" y="80.1">2-4</text>
<text x="85.5" y="81.4">8</text>
<text x="85.5" y="83.9">15</text>
<text x="85.5" y="78.8">18</text>
<text x="135.1" y="78.8">36</text>
<text x="135.1" y="81.4">35</text>
<text x="135.1" y="83.9">34</text>
<text x="141.1" y="80.1">P0.3/AD3</text>
<text x="141.1" y="82.6">P0.4/AD4</text>
<text x="154.5" y="82.6">P2.2/A10</text>
<text x="155.6" y="80.1">P2.1/A9</text>
<text x="166.8" y="78.8">22</text>
<text x="166.8" y="81.4">23</text>
<text x="166.8" y="83.9">24</text>
<text x="203.7" y="81.4">13</text>
<text x="203.7" y="83.9">14</text>
<text x="204.8" y="78.8">8</text>
<text x="209.7" y="80.1">D3</text>
<text x="209.7" y="82.6">D4</text>
<text x="218.7" y="80.1">Q3</text>
<text x="218.7" y="82.6">Q4</text>
<text x="225.2" y="78.8">9</text>
<text x="225.2" y="81.4">12</text>
<text x="225.2" y="83.9">15</text>
<text x="22.2" y="85.2">3</text>
<text x="22.2" y="87.7">4</text>
<text x="47.3" y="86.4">4</text>
<text x="47.3" y="89">5</text>
<text x="52.2" y="85.2">IN5</text>
<text x="52.2" y="87.7">IN6</text>
<text x="78.7" y="87.7">2-7</text>
<text x="78.7" y="85.2">2-6</text>
<text x="85.5" y="86.4">14</text>
<text x="85.5" y="89">17</text>
<text x="135.1" y="86.4">33</text>
<text x="135.1" y="89">32</text>
<text x="141.1" y="85.2">P0.5/AD5</text>
<text x="141.1" y="87.7">P0.6/AD6</text>
<text x="154.5" y="85.2">P2.3/A11</text>
<text x="154.5" y="87.7">P2.4/A12</text>
<text x="166.8" y="86.4">25</text>
<text x="166.8" y="89">26</text>
<text x="203.7" y="86.4">17</text>
<text x="203.7" y="89">18</text>
<text x="209.7" y="85.2">D5</text>
<text x="209.7" y="87.7">D6</text>
<text x="218.7" y="85.2">Q5</text>
<text x="218.7" y="87.7">Q6</text>
<text x="225.2" y="86.4">16</text>
<text x="225.2" y="89">19</text>
<text x="22.2" y="90.2">5</text>
<text x="22.2" y="92.8">6</text>
<text x="46.2" y="94">10</text>
<text x="52.2" y="90.2">IN7</text>
<text x="52.7" y="95.3">CLOCK</text>
<text x="77.3" y="95.3">EOC</text>
<text x="78.7" y="90.2">2-8</text>
<text x="85.5" y="94">7</text>
<text x="136.2" y="94">1</text>
<text x="141.1" y="90.2">P0.7/AD7</text>
<text x="141.1" y="95.3">P1.0</text>
<text x="154.5" y="90.2">P2.5/A13</text>
<text x="154.5" y="92.8">P2.6/A14</text>
<text x="154.5" y="95.3">P2.7/A15</text>
<text x="166.8" y="91.5">27</text>
<text x="166.8" y="94">28</text>
<text x="204.8" y="94">1</text>
<text x="209.7" y="90.2">D7</text>
<text x="209.7" y="95.3">OE</text>
<text x="218.7" y="90.2">Q7</text>
<text x="47.3" y="99.1">6</text>
<text x="52.2" y="100.4">START</text>
<text x="136.2" y="96.6">2</text>
<text x="136.2" y="99.1">3</text>
<text x="136.2" y="101.7">4</text>
<text x="141.1" y="97.8">P1.1</text>
<text x="141.1" y="100.4">P1.2</text>
<text x="153.7" y="100.4">P3.0/RXD</text>
<text x="166.8" y="99.1">10</text>
<text x="166.8" y="101.7">11</text>
<text x="203.7" y="96.6">11</text>
<text x="208.5" y="97.8" transform="rotate(-90 208.5 97.8)">GND</text>
<text x="210.2" y="97.8">CLK</text>
<text x="47.3" y="104.2">9</text>
<text x="52.2" y="105.5">OUTPUT ENABLE</text>
<text x="73.3" y="108">VREF(+)</text>
<text x="85.5" y="106.7">12</text>
<text x="136.2" y="104.2">5</text>
<text x="136.2" y="106.7">6</text>
<text x="141.1" y="102.9">P1.3</text>
<text x="141.1" y="105.5">P1.4</text>
<text x="141.1" y="108">P1.5</text>
<text x="153.5" y="105.5">P3.2/INT0</text>
<text x="153.5" y="108">P3.3/INT1</text>
<text x="153.8" y="102.9">P3.1/TXD</text>
<text x="166.8" y="104.2">12</text>
<text x="166.8" y="106.7">13</text>
<text x="207.3" y="103.9" transform="rotate(-90 207.3 103.9)">10</text>
<text x="230.2" y="104.2">7</text>
<text x="235.1" y="105.5">VCC</text>
<text x="246.5" y="105.5">V+</text>
<text x="253.2" y="104.2">14</text>
<text x="268.3" y="104.2">1</text>
<text x="268.3" y="106.7">6</text>
<text x="46.2" y="111.8">24</text>
<text x="46.2" y="109.3">25</text>
<text x="52.2" y="113.1">ADD B</text>
<text x="52.2" y="110.5">ADD A</text>
<text x="73.8" y="110.5">VREF(-)</text>
<text x="85.5" y="109.3">16</text>
<text x="136.2" y="109.3">7</text>
<text x="136.2" y="111.8">8</text>
<text x="141.1" y="110.5">P1.6</text>
<text x="141.1" y="113.1">P1.7</text>
<text x="155.9" y="110.5">P3.4/T0</text>
<text x="155.9" y="113.1">P3.5/T1</text>
<text x="166.8" y="109.3">14</text>
<text x="166.8" y="111.8">15</text>
<text x="230.2" y="109.3">2</text>
<text x="235.1" y="110.5">T1IN</text>
<text x="242.3" y="110.5">T1OUT</text>
<text x="253.2" y="109.3">5</text>
<text x="268.3" y="109.3">2</text>
<text x="268.3" y="111.8">7</text>
<text x="46.2" y="119.4">22</text>
<text x="46.2" y="114.3">23</text>
<text x="52.2" y="115.6">ADD C</text>
<text x="77.1" y="115.6">VCC</text>
<text x="85.5" y="114.3">11 VCC</text>
<text x="85.5" y="119.4">13</text>
<text x="135.1" y="119.4">29</text>
<text x="135.1" y="116.9">30</text>
<text x="136.2" y="114.3">9</text>
<text x="141.1" y="115.6">RST</text>
<text x="141.1" y="118.1">ALE</text>
<text x="154.8" y="115.6">P3.6/WR</text>
<text x="155.3" y="118.1">P3.7/RD</text>
<text x="166.8" y="114.3">16</text>
<text x="166.8" y="116.9">17</text>
<text x="230.2" y="114.3">1</text>
<text x="230.2" y="119.4">3</text>
<text x="235.1" y="115.6">T2IN</text>
<text x="242.3" y="115.6">T2OUT</text>
<text x="253.2" y="119.4">4</text>
<text x="253.2" y="114.3">18</text>
<text x="268.3" y="114.3">3</text>
<text x="268.3" y="116.9">8</text>
<text x="268.3" y="119.4">4</text>
<text x="52.2" y="120.7">ALE</text>
<text x="76.9" y="120.7">GND</text>
<text x="135.1" y="121.9">31</text>
<text x="141.1" y="120.7">PSEN</text>
<text x="141.1" y="123.2">EA</text>
<text x="160.3" y="123.2">X1</text>
<text x="160.3" y="125.7">X2</text>
<text x="166.8" y="121.9">19</text>
<text x="166.8" y="124.5">18</text>
<text x="174.2" y="125.5" transform="rotate(-90 174.2 125.5)">2</text>
<text x="229.1" y="124.5">20</text>
<text x="235.1" y="120.7">R1OUT</text>
<text x="235.1" y="125.7">R2OUT</text>
<text x="244.4" y="120.7">R1IN</text>
<text x="244.4" y="125.7">R2IN</text>
<text x="253.2" y="124.5">19</text>
<text x="268.3" y="121.9">9</text>
<text x="268.3" y="124.5">5</text>
<text x="141.1" y="128.3">GND</text>
<text x="230.2" y="129.6">8</text>
<text x="235.1" y="130.8">C1+</text>
<text x="245.5" y="130.8">C2+</text>
<text x="253.2" y="129.6">11</text>
<text x="174.2" y="133.2" transform="rotate(-90 174.2 133.2)">1</text>
<text x="229.1" y="132.1">13</text>
<text x="235.1" y="133.4">C1-</text>
<text x="245.5" y="133.4">C2+</text>
<text x="246" y="135.9">C2-</text>
<text x="253.2" y="137.2">16</text>
<text x="253.2" y="132.1">15</text>
<text x="253.2" y="134.6">10</text>
<text x="207.2" y="141">1</text>
<text x="207.2" y="143.5">2</text>
<text x="230.2" y="139.7">6</text>
<text x="230.2" y="142.2">9</text>
<text x="235.1" y="141">GND</text>
<text x="235.1" y="143.5">GND</text>
<text x="246" y="138.4">C2-</text>
<text x="247" y="141">V-</text>
<text x="247" y="143.5">V-</text>
<text x="253.2" y="139.7">12</text>
<text x="253.2" y="142.2">17</text>
<text x="173.6" y="184.1">Title</text>
<text x="173.6" y="189.2">Size:</text>
<text x="191.4" y="189.2">Number:</text>
<text x="214.3" y="189.2">Revision:</text>
<text x="173.6" y="193">Date: 2015/12/9</text>
<text x="173.6" y="195.5">File:</text>
<text x="195.2" y="193">Time: 15:19:01</text>
<text x="214.3" y="193">Sheet01 of Assignment*</text>
</g>
<g font-size="2.2" fill="#00f">
<text x="205.7" y="50.9">VCC</text>
<text x="172.9" y="72.5">VCC</text>
<text x="101.8" y="108">VCC</text>
<text x="126.7" y="123.2">VCC</text>
</g>
<g font-size="1.3" fill="#00f">
<text x="240.7" y="110.2">T1</text>
<text x="240.7" y="115.3">T2</text>
<text x="242.2" y="120.3">R1</text>
<text x="242.2" y="125.4">R2</text>
</g>
</svg>
